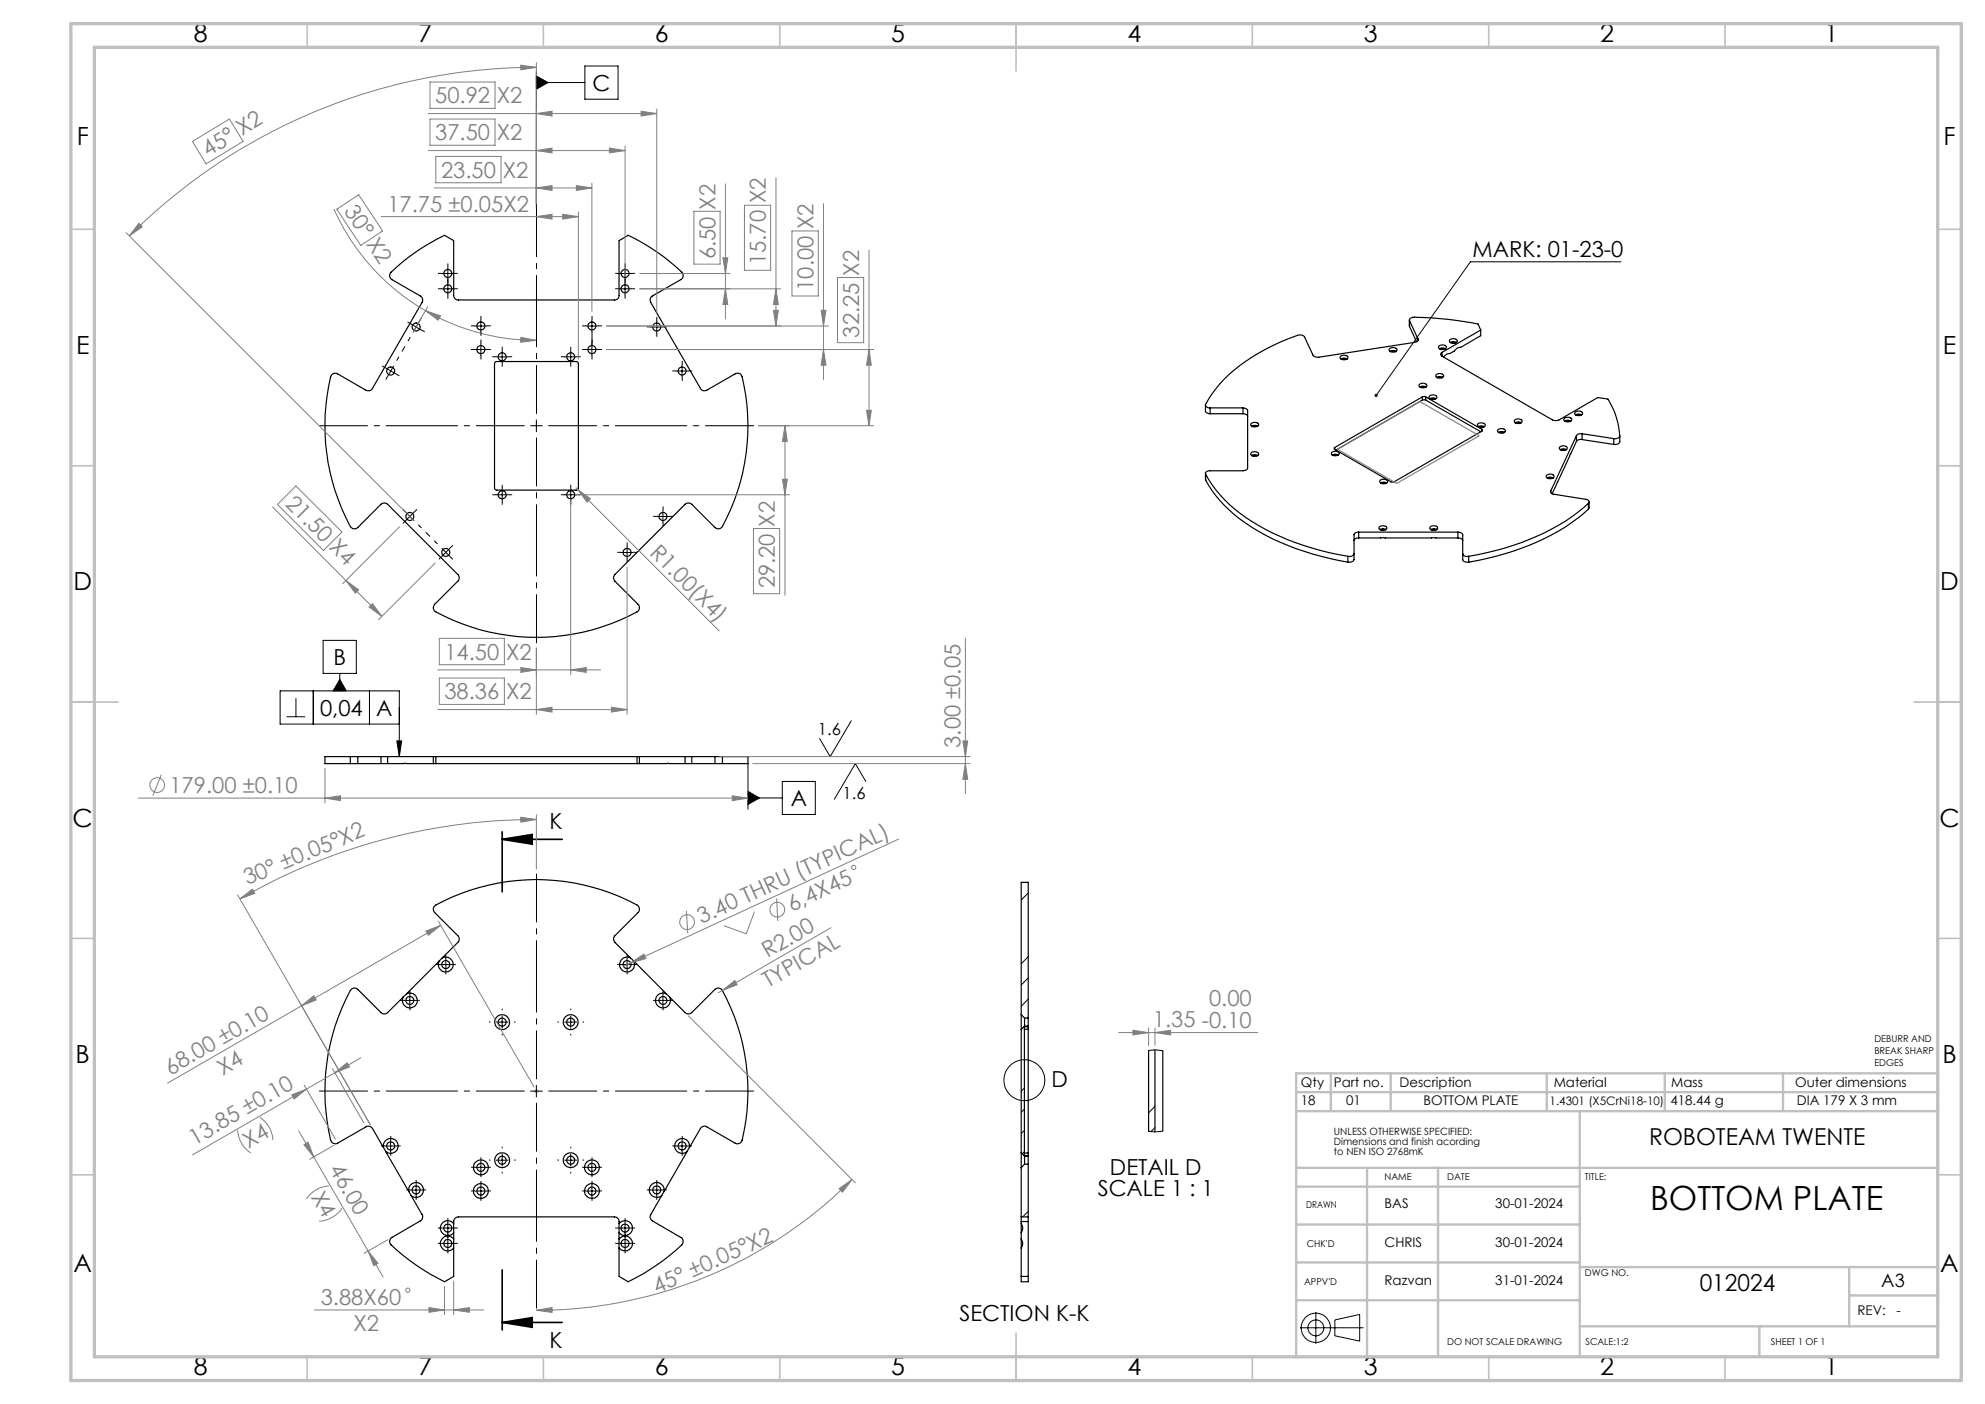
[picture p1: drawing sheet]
<svg xmlns="http://www.w3.org/2000/svg" width="420mm" height="297mm" viewBox="0 0 420 297" stroke-linecap="round" stroke-linejoin="round" font-family="sans-serif">
<g fill="none" stroke="#000" stroke-width=".25">
<path d="M82.6 57.7a43.1 43.1 0 0 1 11.5-7.9l1.9 1.1v11.6a.97 .97 0 0 0 1 1h33a.96 .96 0 0 0 1-1v-11.6l1.9-1.1a38.5 38.5 0 0 1 11.6 8.2v.6l-.2 .4-6.3 3.6a1 1 0 0 0-.3 1.4l10.5 18.2a.94 .94 0 0 0 1.3 .3l6-3.4a.98 .98 0 0 1 1.5 .6 44.4 44.4 0 0 1-4.3 31.8l-.6 .4-.7-.2-5-5a1.02 1.02 0 0 0-1.4 0l-14.9 14.8a1.02 1.02 0 0 0 0 1.4l4.9 4.9a1.01 1.01 0 0 1-.2 1.6 44.3 44.3 0 0 1-42.9-.3l-.2-.6 .3-.7 4.9-4.9a1.02 1.02 0 0 0 0-1.4l-14.9-14.8a1.02 1.02 0 0 0-1.4 0l-4.9 4.9a1.01 1.01 0 0 1-1.6-.2 44.8 44.8 0 0 1-4-31.9l.5-.5h.6l6.2 3.5a.97 .97 0 0 0 1.4-.3l10.5-18.2a1 1 0 0 0-.4-1.4l-6-3.4-.3-.4-.2-.4zM104.7 76.7l.3-.2h17l.2 .1 .2 .3v26.4l-.2 .3-17.2 .1-.3-.2zM283.6 75.4a1.1 1.1 0 0 1 1.6 .2 .96 .96 0 0 1-1.7 0zM283.7 75.9l.5-.1 .8 .1M283.8 76h1.1M294 73.8a.96 .96 0 0 1 1.6 .3 1.02 1.02 0 0 1-1.7-.1zM294.1 74.3l.5-.1 .8 .1M294.2 74.4h1.1M298.2 67.7v1.4M298.2 67.8a.77 .77 0 0 1 1-.7 75.2 75.2 0 0 1 13.5 1.4l.6 1.3M298.2 67.8l1.8 3.9M298.2 67.8v1.3"/>
<path d="M298.2 69.1l1.5 3.2M300 71.7a.64 .64 0 0 1-.7 .7l-20.3 3.2a1.22 1.22 0 0 1-1.2-.5l-1.8-3.8a1.4 1.4 0 0 0-1.5-.4 39.9 39.9 0 0 0-16.4 10.3 14.5 14.5 0 0 0-3 4.6l.5 .5h.4M300 71.7v.3M303.8 79.3a1.1 1.1 0 0 1 1.7 .1 .94 .94 0 0 1-.9 .6 .94 .94 0 0 1-.8-.5zM304 79.8l.4-.1 .9 .1M304.1 79.9h1.1M304.6 73.1a.94 .94 0 0 1 1.4 .5 1 1 0 0 1-1.6-.2zM304.7 73.8h1.1M305.1 74.5a.43 .43 0 0 0-.3 .4 .43 .43 0 0 0 .3 .4M305.1 75.3l23.5 13.6 .8 .1 .5-.2 8.2-4.7 2.1 .3a16.9 16.9 0 0 1 2.5 7.8M305.1 74.5v.8M305.8 73.7l-.5-.1-.7 .2"/>
<path d="M305.8 73.7l.1 .1M306.8 71.8a.9 .9 0 0 1 1.5 .4 .99 .99 0 0 1-1.6-.1zM306.8 72.5l.5-.2 .9 .2M307 72.5h1M313.3 69.8v1.2l-4.2 2.5a1.33 1.33 0 0 0-1.4 .8l-1 .5a1.51 1.51 0 0 0-1.2 .7M313.3 69.8l-8.2 4.7M255.1 85.7v1.4l.3 .3 .6 .1M256 86.3h7M256 86.3v1.2M256 87.5h7M263 86.3a.86 .86 0 0 1 1 .6v12.1a.86 .86 0 0 1-1 .6h-7a.73 .73 0 0 0-.9 .7 28.9 28.9 0 0 0 12.7 11.7 58.2 58.2 0 0 0 17.4 5.7M263 87.5a.89 .89 0 0 1 1 .6"/>
<path d="M263 86.3v1.2M264.7 89.6a1.1 1.1 0 0 1 1.6 .2 .96 .96 0 0 1-1.7 0zM264.7 95.8a1.1 1.1 0 0 1 1.6 .2 .96 .96 0 0 1-1.7 0zM264.8 96.3l.5-.1 .8 .1M264.8 90.2l.5-.2 .8 .2M264.9 96.4h1.1M264.9 90.2h1.1M281.7 95.7a1.14 1.14 0 0 1 1.7 .2 .96 .96 0 0 1-1.7 0zM281.9 96.3l.5-.2 .8 .2M282 96.3h1.1M282.4 94.6l-.1 .2 .1 .3M282.4 94.6v.5"/>
<path d="M300.3 81.4a.96 .96 0 0 1 1.6 .3 1.02 1.02 0 0 1-1.7-.2zM300.4 81.9l.5-.2 .8 .2M300.5 81.9h1.1M301 84h.7M301 84.6h.7M301 84l-18.6 10.6M301 84.6l-18.3 10.6M301 84v.6M301.7 84l11.8 6.8M301.7 84.6l11.6 6.7M301.7 84v.6M302.4 83.9a.96 .96 0 0 1 1.6 .2 1.02 1.02 0 0 1-1.7-.1z"/>
<path d="M302.5 84.3l.5-.1 .8 .1M302.6 84.4h1.1M312.8 89.6a.94 .94 0 0 1 1.5 .4 1 1 0 0 1-1.7-.1zM312.8 90.2l.5-.1 .8 .1M312.9 90.3h1.1M313.5 91.2l-18.7 10.8-.5-.1-11.9-6.8M313.5 90.8l.2 .1-.2 .3M313.5 90.8v.4M317 90.8a.9 .9 0 0 1 1.5 .5 1.02 1.02 0 0 1-1.7-.2zM317 91.5l.5-.2 .8 .2M317.1 91.5h1.1M320.6 88.8a.94 .94 0 0 1 1.5 .4 .99 .99 0 0 1-1.7-.1z"/>
<path d="M320.6 89.4l.5-.2 .8 .2M320.7 89.5h1.1M330 94.6a.96 .96 0 0 1 1.6 .3 1.04 1.04 0 0 1-1.7-.1zM330.1 95.1l.8-.2 .5 .2M330.2 95.2h1.1M331.1 88.4a.94 .94 0 0 1 1.5 .5 1.04 1.04 0 0 1-1.7-.1zM331.1 89.1l.4-.2 .9 .2M331.2 89.1h1.1M333.4 87.1a.91 .91 0 0 1 1.5 .4 1.04 1.04 0 0 1-1.7-.1zM333.4 87.8l.5-.2 .8 .2M333.4 87.8h1.2M333.6 93.4l-5.2 11.1"/>
<path d="M333.6 92.2l-5.5 11.7M333.6 92.2v1.2M334.8 91.8a1.2 1.2 0 0 0-1.2 .4M334.8 93a1.1 1.1 0 0 0-1.2 .4M334.8 91.8l6.7 1M334.8 91.8v1.2M334.8 93l6.7 1M341.5 92.8v1.2M342.7 92.2a1.02 1.02 0 0 1-1.2 .6M342.7 92.2v1.2a1.02 1.02 0 0 1-1.2 .6M255.1 101.4v.1M255.1 100.2v1.3"/>
<path d="M255.1 101.5a29.3 29.3 0 0 0 12.7 11.7 60.9 60.9 0 0 0 17.4 5.7M285.2 117.7v1.2M286.5 117.2a1.04 1.04 0 0 1-1.3 .5M287.5 112.6a.89 .89 0 0 0-1 .5v5.3a1.1 1.1 0 0 1-1.3 .5M287.5 113.8h21M287.5 113.8a.8 .8 0 0 0-1 .6M287.5 112.6h21M287.5 112.6v1.2M291.8 111.5a1.1 1.1 0 0 1 1.6 .2 .96 .96 0 0 1-1.7 0zM292 112l.7-.2 .6 .2M292 101.7a1.1 1.1 0 0 1 1.6 .1 .96 .96 0 0 1-1.7 0zM292.1 112.1h1.1"/>
<path d="M292.1 102.2l.8-.2 .5 .2M292.2 102.2h1.1M302.6 111.5a1.1 1.1 0 0 1 1.6 .2 .96 .96 0 0 1-1.7 0zM302.7 112l.8-.2 .5 .2M302.8 112.1h1.1M308.5 112.6a.98 .98 0 0 1 1 .5v5.3a1.02 1.02 0 0 0 1.3 .5M308.5 113.8a.88 .88 0 0 1 1 .6M308.5 112.6v1.2M309.5 117.2a.97 .97 0 0 0 1.3 .5M310.8 117.7v1.2M327.2 100.6a.96 .96 0 0 1 1.6 .3 1.04 1.04 0 0 1-1.7-.1zM327.3 101.1l.5-.2 .8 .2"/>
<path d="M327.4 101.2h1.1M328.1 103.9a.58 .58 0 0 0 .7 .7l6.7 1a.55 .55 0 0 1 .6 .2 .55 .55 0 0 1 0 .7M328.1 103.9v.3M336.1 106.5a46.3 46.3 0 0 1-21.5 10.4l-3.8 .8M336.1 107.7a47.2 47.2 0 0 1-21.5 10.4l-3.8 .8M336.1 106.5v1.2M336.2 106.2v1.3l-.1 .2M74.1 161.5h1.6M74.1 160.1h1.6M74.1 160.1h-5.3v1.4h5.3M74.1 160.1v1.4M75.7 161.5h4.9"/>
<path d="M75.7 160.1h4.9M75.7 160.1v1.4M80.6 161.5h1.4M80.6 160.1h1.4M80.6 160.1v1.4M82 161.5h9.7M82 160.1h9.7M82 160.1v1.4M91.7 161.5h.5M91.7 160.1h.5M91.7 160.1v1.4M92.2 161.5h42.6"/>
<path d="M92.2 160.1h42.6M92.2 160.1v1.4M134.8 161.5h.5M134.8 160.1h.5M134.8 160.1v1.4M135.3 161.5h9.7M135.3 160.1v1.4M135.3 160.1h9.7M145 161.5h1.4M145 160.1h1.4M145 160.1v1.4M146.4 161.5h4.9"/>
<path d="M146.4 160.1h4.9M146.4 160.1v1.4M151.3 161.5h1.6M151.3 160.1h1.6M151.3 160.1v1.4M152.9 160.1h5.4v1.4h-5.4M152.9 160.1v1.4M85.3 210.9l-3.3 3.3a1.02 1.02 0 0 1-1.4 0l-4.9-4.9a.99 .99 0 0 0-1.6 .2 43.9 43.9 0 0 0-3.9 32.1l.6 .3h.4l6.2-3.5a1 1 0 0 1 1.4 .3l2.3 4M86 210.3a1.58 1.58 0 0 1 2.3 1.2 1.58 1.58 0 0 1-1.9 1.7 1.58 1.58 0 0 1-1.1-2.3M86 210.3l-.7 .6M92.9 203.3l-6.9 7M93.6 202.6a1.57 1.57 0 0 1 2.3 1.2 1.57 1.57 0 0 1-1.8 1.8 1.57 1.57 0 0 1-1.2-2.3"/>
<path d="M93.6 202.6l-.7 .7M93.6 202.6l3.3-3.2a1.02 1.02 0 0 0 0-1.5l-4.9-4.9a.99 .99 0 0 1 .2-1.6 44.5 44.5 0 0 1 42.8 .2l.3 .6-.2 .7-5 5a1.02 1.02 0 0 0 0 1.5l3.3 3.2M133.4 202.6a1.58 1.58 0 0 0-2.3 1.2 1.58 1.58 0 0 0 1.9 1.8 1.58 1.58 0 0 0 1.1-2.3M133.4 202.6l.7 .7M134.1 203.3l6.9 7M141 210.3a1.57 1.57 0 0 0-2.3 1.1 1.57 1.57 0 0 0 1.8 1.8 1.57 1.57 0 0 0 1.2-2.3M141 210.3l.7 .6M141.7 210.9l3.3 3.3a1.02 1.02 0 0 0 1.4 0l4.9-4.9a.99 .99 0 0 1 1.6 .2 43.9 43.9 0 0 1 3.9 32.1l-.6 .3h-.4l-6.3-3.5a.97 .97 0 0 0-1.3 .3l-2.3 4M216.1 214.6v3.2M216.1 214.6v-27.9h1.5v28.7M216.1 217.8v26M216.1 214.6l.7 .8"/>
<path d="M216.7 217.7h.9M216.8 215.4v1.7M216.8 217.1h.8M216.8 215.4h.8M216.8 217.1l-.7 .7M217.6 215.4v1.7M217.6 217.2v.5M217.6 217.1v.1M217.6 217.7v26.2M217.6 217.2h-.9v27.2h.9M243 222.2v17.1M244.4 222.1v17.3"/>
<path d="M246 222.3v17M81.1 242.7a1.58 1.58 0 0 1 1.8-1.8 1.58 1.58 0 0 1 1.2 2.2 1.58 1.58 0 0 1-2.5 .5M81.1 242.7l.5 .9M81.6 243.6l4.9 8.5M86.5 252.1a1.57 1.57 0 0 1 1.7-1.9 1.57 1.57 0 0 1 1.3 2.2 1.57 1.57 0 0 1-2.5 .5M86.5 252.1l.5 .8M87 252.9l2.3 4a.97 .97 0 0 1-.4 1.4l-6 3.5a.98 .98 0 0 0-.1 1.5 46 46 0 0 0 11.3 7.8l1.9-1.1v-6M96 258.8a1.58 1.58 0 0 0-2.3-.2 1.58 1.58 0 0 0 0 2.4 1.58 1.58 0 0 0 2.3-.2M96 258.8v2M96 258.8a1.12 1.12 0 0 1 1-1.4h33a1.06 1.06 0 0 1 1 1.4M131 258.8a1.58 1.58 0 0 1 2.3-.2 1.58 1.58 0 0 1 0 2.4 1.58 1.58 0 0 1-2.3-.2M131 258.8v2"/>
<path d="M140 252.9l-2.3 4a.97 .97 0 0 0 .3 1.4l6 3.5a1.01 1.01 0 0 1 .3 1.5 47.1 47.1 0 0 1-11.4 7.8l-1.9-1.1v-6M140.5 252.1a1.59 1.59 0 0 0-1.7-2 1.59 1.59 0 0 0-1.3 2.3 1.59 1.59 0 0 0 2.5 .5M140.5 252.1l-.5 .8M145.4 243.6l-4.9 8.5M145.9 242.7a1.57 1.57 0 0 0-1.7-1.9 1.57 1.57 0 0 0-1.3 2.2 1.57 1.57 0 0 0 2.5 .6M145.9 242.7l-.5 .9M216.1 243.8v3.2M216.1 257.4v1M216.1 258.8a1.68 1.68 0 0 1 0 2M216.1 258.8v2M216.1 257.4h1.5M216.1 247v10.4"/>
<path d="M216.1 258.4v.4M216.1 243.8l.7 .8M216.1 258.4h1.5M216.7 243.9h.9M216.8 244.6v1.7M216.8 246.3l-.7 .7M216.8 246.3h.8M216.8 244.6h.8M217.6 244.6v1.7M217.6 243.9v.5M217.6 257.4v1M217.6 244.4v.2"/>
<path d="M217.6 246.3v11.1M217.6 258.4v12.7h-1.5v-7.1M96 262.1a1.58 1.58 0 0 0-2.3-.2 1.58 1.58 0 0 0 0 2.3 1.58 1.58 0 0 0 2.3-.2M96 262.1v1.9M96 260.8v1.3M131 262.1a1.58 1.58 0 0 1 2.3-.2 1.58 1.58 0 0 1 0 2.3 1.58 1.58 0 0 1-2.3-.2M131 262.1v1.9M131 260.8v1.3M216.1 262.1a1.68 1.68 0 0 1 0 1.9M216.1 262.1v1.9M216.1 260.8v1.3M216.1 270h1.5"/>
<circle cx="94.8" cy="57.9" r=".85"/>
<circle cx="132.3" cy="57.9" r=".85"/>
<circle cx="82.6" cy="78.5" r=".85"/>
<circle cx="88.1" cy="69.2" r=".85"/>
<circle cx="94.8" cy="61.1" r=".85"/>
<circle cx="101.7" cy="73.9" r=".86"/>
<circle cx="101.7" cy="69" r=".85"/>
<circle cx="106.2" cy="75.5" r=".86"/>
<circle cx="120.7" cy="75.5" r=".86"/>
<circle cx="125.2" cy="73.9" r=".85"/>
<circle cx="125.2" cy="69" r=".84"/>
<circle cx="132.3" cy="61.1" r=".85"/>
<circle cx="139" cy="69.2" r=".85"/>
<circle cx="144.3" cy="78.5" r=".84"/>
<circle cx="86.7" cy="109.3" r=".85"/>
<circle cx="94.3" cy="116.9" r=".85"/>
<circle cx="106.2" cy="104.7" r=".86"/>
<circle cx="120.7" cy="104.7" r=".86"/>
<circle cx="132.7" cy="116.9" r=".85"/>
<circle cx="140.3" cy="109.2" r=".84"/>
<circle cx="86.7" cy="211.6" r=".85"/>
<circle cx="94.3" cy="204" r=".85"/>
<circle cx="106.2" cy="216.2" r="1.57"/>
<circle cx="106.3" cy="216.2" r=".85"/>
<circle cx="120.7" cy="216.2" r="1.57"/>
<circle cx="120.8" cy="216.2" r=".85"/>
<circle cx="132.7" cy="204" r=".85"/>
<circle cx="140.3" cy="211.6" r=".84"/>
<circle cx="82.6" cy="242.4" r=".86"/>
<circle cx="88" cy="251.7" r=".86"/>
<circle cx="94.7" cy="259.8" r=".85"/>
<circle cx="101.7" cy="246.9" r="1.58"/>
<circle cx="101.7" cy="251.9" r="1.58"/>
<circle cx="101.7" cy="246.9" r=".85"/>
<circle cx="101.7" cy="251.9" r=".85"/>
<circle cx="106.2" cy="245.4" r="1.57"/>
<circle cx="106.3" cy="245.4" r=".85"/>
<circle cx="120.7" cy="245.4" r="1.57"/>
<circle cx="120.8" cy="245.4" r=".85"/>
<circle cx="125.3" cy="246.9" r=".84"/>
<circle cx="125.3" cy="252" r=".84"/>
<circle cx="125.3" cy="247" r="1.57"/>
<circle cx="125.3" cy="251.9" r="1.57"/>
<circle cx="132.2" cy="259.8" r=".85"/>
<circle cx="138.9" cy="251.7" r=".86"/>
<circle cx="144.3" cy="242.4" r=".85"/>
<circle cx="94.7" cy="263.1" r=".86"/>
<circle cx="132.2" cy="263.1" r=".86"/>
</g>
<g fill="none" stroke="#000" stroke-width=".21">
<path d="M113.5 17.5h10.3M113.5 15.1v29M113.5 16.1l2.5 1.4-2.5 1.4zM123.8 14h7v7h-7zM93.5 57.9h2.5M94.8 56.6v2.5M94.8 59.9v2.5M131 57.9h2.5M132.3 56.6v2.5M132.3 59.9v2.5M343 55.4h-31.9l-19.9 28.2M87 68.5l1.1 .7"/>
<path d="M88.1 69.2l1 .6M88.1 69.2l-.7 1.1M88.7 68.1l-.6 1.1M93.5 61.1h2.5M100.5 73.9h2.5M100.5 69h2.5M101.7 67.7v2.5M101.7 72.7v2.5M105 75.5h2.5M106.3 74.2v2.5M119.5 75.5h2.5M120.8 74.2v2.5"/>
<path d="M124 73.9h2.5M124 69h2.5M125.2 67.7v2.5M125.2 72.7v2.5M131 61.1h2.5M137.7 69.2h2.5M139 67.9v2.5M143.1 78.5h2.5M144.3 77.2v2.5M112.3 90.1h2.5M113.5 88.8v2.5M85.8 108.4l1.8 1.7"/>
<path d="M87.6 108.4l-1.8 1.7M105 104.7h2.5M106.3 103.4v2.5M119.5 104.7h2.5M120.8 103.4v2.5M131.4 116.9h2.5M132.7 115.6v2.5M139 109.3h2.5M140.3 108v2.5M68.4 135.5h7v6.9h-7zM60.6 151.6h4M62.6 147.7v3.9"/>
<path d="M66.3 146.2v7M71.9 143.7l1.4 2.5h-2.8zM71.9 142.4v3.8M78.2 146.2v7M84 156.7h1l-.5 3.4zM84.5 153.2h-25.2v-7h25.2v13.9M180.1 152.5l-4.5 7.6-2.2-3.9M158.3 167.4l2.4 1.4-2.4 1.4zM158.3 168.8h7.2M158.3 161.5v9.7M165.5 165.3h7v7h-7zM183.2 165.3l-2.2-3.8-4.5 7.6"/>
<path d="M217.6 188.9l-1.5 1.5M85.5 211.6h2.4M86.7 210.4v2.5M93.1 204h2.5M94.3 202.8v2.5M105 216.2h2.5M106.3 215v2.5M119.5 216.2h2.5M120.8 215v2.5M131.4 204h2.5M132.7 202.8v2.5M139 211.6h2.5"/>
<path d="M140.3 210.4v2.5M217.6 202.4l-1.5 1.5M217.6 206.9l-1.5 1.5M217.6 211.3l-1.5 1.6M112.3 230.8h2.5M113.5 229.6v2.5M216.7 230.1l-.6 .7M216.7 234.6l-.6 .7M216.7 239.1l-.6 .7M243 222.2l1.8-.1 1.2 .2M244.4 234l-1.4 1.4M244.4 238.5l-.9 .9"/>
<path d="M246 239.3l-1.3 .1-1.7-.1M81.4 242.4h2.5M82.7 241.2v2.5M86.8 251.7h2.5M88.1 250.5v2.5M93.5 259.8h2.5M94.8 258.5v2.6M100.5 246.9h2.5M100.5 252h2.5M101.7 245.7v2.5M101.7 250.7v2.5M105 245.4h2.5"/>
<path d="M106.3 244.2v2.5M119.5 245.4h2.5M120.8 244.2v2.5M124 246.9h2.5M124 252h2.5M125.2 245.7v2.5M125.2 250.7v2.5M131 259.8h2.5M132.3 258.5v2.6M137.7 251.7h2.5M139 250.5v2.5M143.1 242.4h2.5"/>
<path d="M144.3 241.2v2.5M216.7 243.6l-.4 .5M217.6 256.3l-1.2 1.1M93.5 263h2.5M94.8 261.8v2.5M131 263h2.5M132.3 261.8v2.5M278.4 277.5v6.8M282.4 279.2l5.3-1.1v5.6l-5.3-1.1zM275.1 280.9h13.4"/>
<circle cx="216.7" cy="228.5" r="4.3"/>
<circle cx="278.4" cy="280.9" r="1.69"/>
<circle cx="278.4" cy="280.9" r="3.1"/>
</g>
<g fill="none" stroke="#808080" stroke-width=".21">
<path d="M91 17.4h13.7v5.5h-13.7zM110.2 13.8l3.3 .4-3.3 .6zM113.5 13.2v29.9M113.5 14.2a121.7 121.7 0 0 0-86.1 35.7M40.7 29.9l7.8-4.7 2.9 4.7-7.8 4.8zM90.6 31.9h41.7M90.6 24h48.4M91 25.2h13.7v5.5h-13.7zM91.9 39.8h33.3M92.2 33.1h13.8v5.6h-13.8zM113.5 39.8l3.3-.5v1zM113.5 31.9l3.3-.6v1z"/>
<path d="M113.5 24l3.3-.5v1zM122 39.3l3.2 .5-3.2 .5zM125.2 38.8v27.1M128.9 31.3l3.4 .6-3.4 .4zM132.3 30.9v27.1M135.6 23.5l3.4 .5-3.4 .5zM139 23v43.1M153.5 38.9v28.5M164.2 37.6v31.4M26.7 49.2l60.8 60.8M29.4 47.2l.7 .8-2.7 1.9zM70.6 44.2a47.1 47.1 0 0 0 19.4 21.5"/>
<path d="M71.3 44.3l4.6-3.1 5.1 7.7-4.7 3zM80.6 45.8h41.8M113.5 45.8l3.3-.5v1.1zM119.1 45.3l3.3 .5-3.3 .6zM122.4 44.8v31.2M135.4 57.9h19.1M146.8 44.7h5.6v11.2h-5.6zM153 54.5h1l-.5 3.4zM157.5 43.4h5.6v13.8h-5.6zM167.6 48.9h5.5v13.7h-5.5zM174.2 43.1v37.2M177.2 58.7h5.5v13.8h-5.5z"/>
<path d="M183.9 52.9v37.2M90 65.7l3.2 1.1-.5 .9zM90 65.7a47.2 47.2 0 0 0 23.5 6.3M90.5 64.8l-3 5.3M110.2 71.4l3.3 .6-3.3 .4zM128.3 69h47M128.3 73.9h56.6M135.4 61.1h29.8M153.5 61.1l.5 3.3h-1zM163.7 65.6h1l-.5 3.4zM164.2 61.1l.5 3.3h-1zM173.7 65.6h1.1l-.6 3.4z"/>
<path d="M174.2 73.9l.6 3.4h-1.1zM183.9 73.9l.5 3.4h-1.1zM160.5 90.1h24.4M166.1 90.1l.5 3.3h-1zM166.1 90.1v35.8M183.3 86.8h1.1l-.5 3.3zM57.7 107.2l15.5 15.6M58.7 106.7l3.9-3.9 9.8 9.7-4 3.9zM84.5 111.4l-12 12.1M92.1 119.1l-12 12M120.8 105.7v37M121.7 104.7h45.4"/>
<path d="M121.9 103.2l.3 .3M122.2 103.5l2.7 2-.7 .7zM122.2 103.5l30 30M132.7 119.9v31.2M159.4 111.8h5.6v13.8h-5.6zM165.6 101.4h1l-.5 3.3zM73.2 122.8l7.6 7.6M73.2 122.8l2.7 2-.7 .7zM78.1 128.4l.7-.7 2 2.7zM93 135h13.7v5.6h-13.7zM113.5 137.1v14M204.3 135v32.9"/>
<path d="M92.6 150.1h40.1M92.6 141.7h34.5M93 143.4h13.7v5.6h-13.7zM110.2 141.2l3.3 .5-3.3 .5zM113.5 150.1l3.3-.5v1zM120.8 141.7l3.2-.5v1zM129.4 149.6l3.3 .5-3.3 .5zM203.7 156.7h1.1l-.5 3.4zM29.2 168.8h129.1M34.1 163.9l-1.8 4.4M68.8 168.8l3.2-.5v1.1zM68.8 162.5v7.4"/>
<path d="M110.2 172.9l3.3 .5-3.3 .5zM113.5 173.4a125.4 125.4 0 0 0-62.7 16.7M113.5 172.4v11.4M152.3 160.1h52.9M154.9 168.3l3.4 .5-3.4 .6zM158.3 162.5v7.4M159.2 161.5h46M190.1 177.5l-56.6 26.2M204.3 161.5l.5 3.3h-1.1zM50.3 189.3l28 48.6M50.8 190.1l2.6-2 .5 .9zM90.1 197l3.1-1.2-2.6 2z"/>
<path d="M92.7 194.9l20.3 35M93.2 195.8l-29.4 17M145.2 192.7l.3 4.7M159.6 192.8l-1.7 4.8-4.7-1.8M164.3 190l.3 4.8M175.8 196.2l-22.9 13.3M63.8 212.8l2.6-2.2 .5 .9zM63.8 212.8l-28.3 16.3M133.5 203.7l2.7-1.9 .5 1zM133.5 203.7l-1.6 .7M145.7 214.9l35.3 35.3M152.9 209.5l2.6-2.1 .5 .9z"/>
<path d="M152.9 209.5l-.9 .5M236.7 218.4h29.5M239.7 217.9l3.3 .5-3.3 .5zM243 217.4v3.8M244.4 218.4l3.3-.5v1zM244.4 217.4v3.7M50.3 239.1a6.4 6.4 0 0 0 2.8 4.8M55 236.4a6.2 6.2 0 0 1 2.7 4.8M61.7 231.6l3.1-1.2-2.6 2.1zM63.2 239.3l14.7 25.4M64.3 229.5l6.6 11.4M64.8 230.4l-24.1 13.9"/>
<path d="M70.3 226.1l6.6 11.4M70.8 226.9l2.6-2.1 .5 .9zM76.3 223.8l-11.5 6.6M64.3 242.1l.9-.5 1.2 3.2zM69.6 250.9a6.2 6.2 0 0 0-4.8 2.7M70.6 242.3l-5.1 2.9M72.4 255.6a6.2 6.2 0 0 1-4.9 2.7M177.6 251.5l2.7-2-2 2.7zM180.3 249.5a94.3 94.3 0 0 1-66.8 27.7M66.5 277.1h35.8M77.9 264.7l2.1 2.6-.9 .5zM77.9 264.7l3.2 5.5"/>
<path d="M82.1 262.3l-5.1 2.8M90.8 276.6l3.3 .5-3.3 .5zM94.1 272.1v6M96 277.1l3.3-.5v1zM96 271v7.1M113.5 277.2l3.3-.6v1z"/>
<circle cx="33.3" cy="166.1" r="1.55"/>
<circle cx="145.4" cy="195.1" r="1.55"/>
<circle cx="164.5" cy="192.4" r="1.55"/>
<circle cx="180.6" cy="183.5" r=".45"/>
<circle cx="86.3" cy="272.9" r=".44"/>
</g>
<path d="M106.3 177.5l6.3-1v2.1zM106.3 177.5h12.7M106.3 176v12.7M106.3 279.7l6.3-1v2.1zM106.3 268.6v12.7M106.3 279.7h12.7" fill="none" stroke="#000" stroke-width=".35"/>
<path d="M113 230.8h1M113.1 230.5l.7 .7M113.5 230.3v1M113.8 230.5l-.7 .7" fill="none" stroke="#c0c0c0" stroke-width=".21"/>
<g fill="none" stroke="#000" stroke-width=".21" stroke-dasharray="15.2 1.3 1.3 1.3" stroke-linecap="butt">
<path d="M93.5 57.8h-.8M94.8 59.8v-.8M94.8 56.6v-.9M94.8 59.1v.8M96 57.8h.9M131 57.8h-.8M132.3 56.6v-.9M132.3 59.1v.8M132.3 59.8v-.8M133.5 57.8h.9M81.6 77.8l-.7-.4M82.1 79.5l-.5 .8"/>
<path d="M82.7 78.5l1.1 .6M82.7 78.5l.6-1.1M82.7 78.5l-1.1-.7M82.7 78.5l-.6 1M83.8 79.1l.7 .4M87 68.5l-.8-.4M88.7 68.1l.4-.8M89.1 69.8l.8 .4M93.5 61.1h-.8M94.8 62.3v.9M96 61.1h.9M100.5 73.9h-.8"/>
<path d="M100.5 68.9h-.8M101.8 72.7v-.9M101.8 75.2v.8M101.8 67.7v-.9M101.8 70.2v.8M103 73.9h.9M103 68.9h.9M105 75.5h-.8M106.3 74.2v-.8M106.3 76.7v.9M107.5 75.5h.9M119.5 75.5h-.8"/>
<path d="M120.8 74.2v-.8M120.8 76.7v.9M122 75.5h.9M124 73.9h-.8M124 68.9h-.8M125.3 72.7v-.9M125.3 75.2v.8M125.3 67.7v-.9M125.3 70.2v3M126.5 73.9h.9M126.5 68.9h.9M131 61.1h-.8"/>
<path d="M132.3 62.3v.9M133.5 61.1h.9M137.7 69.2h-.8M139 67.9v-.8M139 70.4v.9M140.2 69.2h.9M143.1 78.5h-.9M144.3 77.2v-.8M144.3 79.7v.9M145.6 78.5h.8M85.8 108.4l-.6-.6M85.8 110.1l-.6 .6"/>
<path d="M87.6 108.4l.6-.6M93.5 117.7l-.7 .6M94.3 116.8l.9-.8M94.3 116.8l-.8-.8M94.3 116.8l-.8 .9M94.3 116.8l.9 .9M95.2 116l.6-.6M95.2 117.7l.6 .6M105 104.7h-.8M106.3 103.4v-.8M106.3 105.9v.9M107.5 104.7h.9"/>
<path d="M119.5 104.7h-.8M120.8 103.4v-.8M120.8 105.9v.9M122 104.7h.9M131.4 116.8h-.8M132.7 115.6v-.9M132.7 118.1v.8M133.9 116.8h.9M139 109.2h-.8M140.3 108v-.9M140.3 110.5v.8M141.5 109.2h.9"/>
<path d="M85.5 211.6h-.9M86.7 210.4v-.9M86.7 212.9v.8M88 211.6h.8M93.1 204h-.9M94.3 202.8v-.9M94.3 205.3v.8M95.6 204h.8M103.8 216.2h-.4M106.3 213.7v-.3M106.3 218.7v.3M108.8 216.2h.3"/>
<path d="M118.3 216.2h-.4M120.8 213.7v-.3M120.8 218.7v.3M123.3 216.2h.3M131.4 204h-.8M132.7 202.8v-.9M132.7 205.3v.8M133.9 204h.9M139 211.6h-.8M140.3 210.4v-.9M140.3 212.9v.8M141.5 211.6h.9"/>
<path d="M81.4 242.4h-.8M82.7 241.1v-.8M82.7 243.6v.9M83.9 242.4h.9M86.8 251.7h-.8M88.1 250.5v-.9M88.1 253v.8M89.3 251.7h.9M93.5 259.8h-.8M94.8 258.5v-.8M96 259.8h.9M100.5 246.9h-.8"/>
<path d="M100.5 251.9h-.8M101.8 245.7v-.9M101.8 248.2v.8M101.8 250.7v-.9M101.8 253.2v.8M103 246.9h.9M103 251.9h.9M103.8 245.4h-.4M106.3 242.9v-.3M106.3 247.9v.3M108.8 245.4h.3M118.3 245.4h-.4"/>
<path d="M120.8 242.9v-.3M120.8 247.9v.3M123.3 245.4h.3M124 246.9h-.8M124 251.9h-.8M125.3 245.7v-.9M125.3 248.2v.8M125.3 250.7v-.9M125.3 253.2v.8M126.5 246.9h.9M126.5 251.9h.9M131 259.8h-.8"/>
<path d="M132.3 258.5v-.8M133.5 259.8h.9M137.7 251.7h-.8M139 250.5v-.9M139 253v.8M140.2 251.7h.9M143.1 242.4h-.9M144.3 241.1v-.8M144.3 243.6v.9M145.6 242.4h.8M93.5 263h-.8M94.8 261v.9"/>
<path d="M94.8 261.8v-.9M94.8 264.3v.8M96 263h.9M131 263h-.8M132.3 261.8v-.9M132.3 264.3v.8M132.3 261v.9M133.5 263h.9"/>
</g>
<path d="M111 90.1h-43.5M113.5 87.6v-43.5M113.5 92.6v43.5M116 90.1h43.5M111 230.8h-43.5M113.5 228.3v-43.5M113.5 233.3v43.5M116 230.8h43.5" fill="none" stroke="#000" stroke-width=".21" stroke-dasharray="15.2 1.3 1.3 1.3" stroke-dashoffset="4.9" stroke-linecap="butt"/>
<path d="M86.8 71.3l-2.9 5M88.5 111l4.1 4.1" fill="none" stroke="#000" stroke-width=".21" stroke-dasharray="15.2 1.3 1.3 1.3" stroke-dashoffset="14.3" stroke-linecap="butt"/>
<path d="M283 95l17.4-10.1 12.6 7.3-17.5 10.1z" fill="none" stroke="#808080" stroke-width=".25"/>
<g fill="none" stroke="#c0c0c0" stroke-width=".35">
<path d="M65 5v5M115 5v5M165 5v5M215 5v10M265 5v5M315 5v5M365 5v5M15 48.5h5M410 48.5h5M15 98.5h5M410 98.5h5M15 148.5h10"/>
<path d="M405 148.5h10M15 198.5h5M410 198.5h5M15 248.5h5M410 248.5h5M65 287v5M115 287v5M165 287v5M215 282v10M265 287v5M315 287v5M365 287v5"/>
</g>
<g fill="none" stroke="#c0c0c0" stroke-width=".5">
<path d="M274.2 231h135.8M274.2 235.1h135.8M281.6 227v8.1M294.3 227v8.1M327.3 227v8.1M334.3 235.1v51.9M352.2 227v8.1M377.3 227v8.1M410 227h-135.8v60.2M274.2 247h135.8M274.2 251h60.1M274.2 259h60.1"/>
<path d="M289.2 247v40M304.3 247v40M274.2 267h60.1M274.2 275.1h60.1M334.3 268h75.7M391.3 268v12.6M391.3 274h18.7M334.3 280.6h75.7M372.3 280.6v6.4"/>
</g>
<path d="M15 5h400v287h-400zM20 10h390v277h-390z" fill="none" stroke="#c0c0c0" stroke-width=".7"/>
<g fill="#000">
<path d="M84 156.7h1l-.5 3.4zM71.9 143.7l1.4 2.5h-2.8zM158.3 167.4l2.4 1.4-2.4 1.4zM113.5 16.1l2.5 1.4-2.5 1.4z"/>
<path d="M106.3 177.5l6.3-1v2.1zM106.3 279.7l6.3-1v2.1z"/>
</g>
<g fill="#808080">
<path d="M133.5 203.7l2.7-1.9 .5 1z"/>
<path d="M152.9 209.5l2.6-2.1 .5 .9z"/>
<path d="M122.2 103.5l2.7 2-.7 .7z"/>
<path d="M78.1 128.4l.7-.7 2 2.7zM73.2 122.8l2.7 2-.7 .7z"/>
<path d="M129.4 149.6l3.3 .5-3.3 .5zM113.5 150.1l3.3-.5v1zM120.8 141.7l3.2-.5v1zM110.2 141.2l3.3 .5-3.3 .5zM119.1 45.3l3.3 .5-3.3 .6zM113.5 45.8l3.3-.5v1.1z"/>
<path d="M68.8 168.8l3.2-.5v1.1zM154.9 168.3l3.4 .5-3.4 .6zM113.5 39.8l3.3-.5v1zM122 39.3l3.2 .5-3.2 .5zM113.5 31.9l3.3-.6v1zM128.9 31.3l3.4 .6-3.4 .4zM113.5 24l3.3-.5v1zM135.6 23.5l3.4 .5-3.4 .5zM90.8 276.6l3.3 .5-3.3 .5zM96 277.1l3.3-.5v1z"/>
<path d="M110.2 172.9l3.3 .5-3.3 .5zM50.8 190.1l2.6-2 .5 .9z"/>
<path d="M113.5 277.2l3.3-.6v1zM177.6 251.5l2.7-2-2 2.7z"/>
<path d="M61.7 231.6l3.1-1.2-2.6 2.1zM70.8 226.9l2.6-2.1 .5 .9z"/>
<path d="M110.2 13.8l3.3 .4-3.3 .6zM29.4 47.2l.7 .8-2.7 1.9z"/>
<path d="M165.6 101.4h1l-.5 3.3zM166.1 90.1l.5 3.3h-1zM163.7 65.6h1l-.5 3.4zM164.2 61.1l.5 3.3h-1z"/>
<path d="M203.7 156.7h1.1l-.5 3.4zM204.3 161.5l.5 3.3h-1.1zM153 54.5h1l-.5 3.4zM153.5 61.1l.5 3.3h-1zM173.7 65.6h1.1l-.6 3.4zM174.2 73.9l.6 3.4h-1.1zM183.9 73.9l.5 3.4h-1.1zM183.3 86.8h1.1l-.5 3.3z"/>
<path d="M64.3 242.1l.9-.5 1.2 3.2zM77.9 264.7l2.1 2.6-.9 .5z"/>
<path d="M90 65.7l3.2 1.1-.5 .9zM110.2 71.4l3.3 .6-3.3 .4z"/>
<path d="M90.1 197l3.1-1.2-2.6 2zM63.8 212.8l2.6-2.2 .5 .9z"/>
</g>
<path d="M290.9 83.4a.34 .34 0 0 1 .5 0 .34 .34 0 0 1 0 .5 .34 .34 0 0 1-.4 0l.2-.3-.3 .3z" fill="#000"/>
<path d="M239.7 217.9l3.3 .5-3.3 .5zM244.4 218.4l3.3-.5v1z" fill="#808080"/>
<text font-size="7.1" x="349.1" y="256">BOTTOM PLATE</text>
<g font-size="5.3">
<text x="41" y="8.9">8</text>
<text x="88.5" y="8.9">7</text>
<text x="138.5" y="8.9">6</text>
<text x="188.5" y="8.9">5</text>
<text x="238.5" y="8.9">4</text>
<text x="288.5" y="8.9">3</text>
<text x="338.5" y="8.9">2</text>
<text x="386" y="8.9">1</text>
<text x="16.2" y="30.7">F</text>
<text x="411.2" y="30.7">F</text>
<text x="16.1" y="74.9">E</text>
<text x="411.1" y="74.9">E</text>
<text x="15.5" y="124.9">D</text>
<text x="410.5" y="124.9">D</text>
<text x="15.4" y="174.9">C</text>
<text x="410.4" y="174.9">C</text>
<text x="16" y="224.9">B</text>
<text x="411" y="224.9">B</text>
<text x="15.5" y="269.2">A</text>
<text x="410.5" y="269.2">A</text>
<text x="41" y="290.9">8</text>
<text x="88.5" y="290.9">7</text>
<text x="138.5" y="290.9">6</text>
<text x="188.5" y="290.9">5</text>
<text x="238.5" y="290.9">4</text>
<text x="288.5" y="290.9">3</text>
<text x="338.5" y="290.9">2</text>
<text x="386" y="290.9">1</text>
</g>
<g font-size="4.9">
<text x="348.9" y="242.3">ROBOTEAM TWENTE</text>
<text x="359.6" y="273">012024</text>
</g>
<g font-size="4.7" fill="#808080">
<text x="92.1" y="21.9">50.92</text>
<text x="105.1" y="21.9">X2</text>
<text x="92.1" y="29.7">37.50</text>
<text x="105.1" y="29.7">X2</text>
<text x="44" y="33.2" transform="rotate(-31 44 33.2)">45° X2</text>
<text x="93.3" y="37.6">23.50</text>
<text x="106.4" y="37.6">X2</text>
<text x="72.7" y="44.6" transform="rotate(56 72.7 44.6)">30° X2</text>
<text x="82" y="44.8">17.75 ±0.05X2</text>
<text x="151.4" y="44.3" transform="rotate(-90 151.4 44.3)">X2</text>
<text x="162.1" y="43" transform="rotate(-90 162.1 43)">X2</text>
<text x="172.1" y="48.5" transform="rotate(-90 172.1 48.5)">X2</text>
<text x="151.4" y="54.8" transform="rotate(-90 151.4 54.8)">6.50</text>
<text x="162.1" y="56.1" transform="rotate(-90 162.1 56.1)">15.70</text>
<text x="181.8" y="58.3" transform="rotate(-90 181.8 58.3)">X2</text>
<text x="172.1" y="61.5" transform="rotate(-90 172.1 61.5)">10.00</text>
<text x="181.8" y="71.4" transform="rotate(-90 181.8 71.4)">32.25</text>
<text x="60.2" y="106.7" transform="rotate(45 60.2 106.7)">21.50 X4</text>
<text x="164" y="111.4" transform="rotate(-90 164 111.4)">X2</text>
<text x="137.3" y="117.1" transform="rotate(45 137.3 117.1)">R1.00(X4)</text>
<text x="164" y="124.5" transform="rotate(-90 164 124.5)">29.20</text>
<text x="94" y="139.6">14.50</text>
<text x="107.1" y="139.6">X2</text>
<text x="94" y="148">38.36</text>
<text x="107.1" y="148">X2</text>
<text x="203.3" y="158.2" transform="rotate(-90 203.3 158.2)">3.00 ±0.05</text>
<text x="35.8" y="167.8">179.00 ±0.10</text>
<text x="52.3" y="187.3" transform="rotate(-23 52.3 187.3)">30° ±0.05°X2</text>
<text x="148.4" y="195.5" transform="rotate(-25 148.4 195.5)">3.40 THRU (TYPICAL)</text>
<text x="167.5" y="192.9" transform="rotate(-25 167.5 192.9)">6,4X45</text>
<text x="162.4" y="202.8" transform="rotate(-30 162.4 202.8)">R2.00</text>
<text x="162.5" y="209.1" transform="rotate(-30 162.5 209.1)">TYPICAL</text>
<text x="255.8" y="212.9">0.00</text>
<text x="243.9" y="217.3">1.35 -0.10</text>
<text x="36.1" y="227.5" transform="rotate(-30 36.1 227.5)">68.00 ±0.10</text>
<text x="47.1" y="227.5" transform="rotate(-30 47.1 227.5)">X4</text>
<text x="41.2" y="242.4" transform="rotate(-30 41.2 242.4)">13.85 ±0.10</text>
<text x="52.6" y="243" transform="rotate(-30 52.6 243)">X4</text>
<text x="69.6" y="247.3" transform="rotate(60 69.6 247.3)">46.00</text>
<text x="65.7" y="253.1" transform="rotate(60 65.7 253.1)">X4</text>
<text x="67.9" y="276">3.88X60</text>
<text x="138.9" y="273.7" transform="rotate(-24 138.9 273.7)">45° ±0.05°X2</text>
<text x="74.8" y="281.6">X2</text>
</g>
<g font-size="4.7">
<text x="125.4" y="19.2">C</text>
<text x="311.6" y="54.3">MARK: 01-23-0</text>
<text x="70.6" y="140.7">B</text>
<text x="67.7" y="151.4">0,04</text>
<text x="79.6" y="151.4">A</text>
<text x="167.3" y="170.5">A</text>
<text x="116.3" y="175.3">K</text>
<text x="222.5" y="229.8">D</text>
<text x="234.8" y="248.5">DETAIL D</text>
<text x="232.3" y="253">SCALE 1 : 1</text>
<text x="203" y="279.5">SECTION K-K</text>
<text x="116.3" y="285.1">K</text>
</g>
<text font-size="3.9" x="398.1" y="272.3">A3</text>
<g font-size="3.5">
<text x="173.1" y="155.5">1.6</text>
<text x="178.3" y="169.1">1.6</text>
</g>
<g font-size="2.8">
<text x="275.2" y="230">Qty</text>
<text x="275.2" y="233.8">18</text>
<text x="282.2" y="230">Part no.</text>
<text x="284.8" y="233.8">01</text>
<text x="296.1" y="230">Description</text>
<text x="301.2" y="233.8">BOTTOM PLATE</text>
<text x="328.7" y="230">Material</text>
<text x="353.4" y="233.8">418.44 g</text>
<text x="353.6" y="230">Mass</text>
<text x="379.8" y="230">Outer dimensions</text>
<text x="380.2" y="233.8">DIA 179 X 3 mm</text>
<text x="293" y="255.5">BAS</text>
<text x="316.4" y="255.5">30-01-2024</text>
<text x="293" y="263.8">CHRIS</text>
<text x="316.4" y="263.8">30-01-2024</text>
<text x="293" y="271.9">Razvan</text>
<text x="316.4" y="271.9">31-01-2024</text>
<text x="393" y="278.1">REV:</text>
<text x="401.3" y="278.1">-</text>
</g>
<text font-size="2.5" x="327.9" y="233.8">1.4301 (X5CrNi18-10)</text>
<g font-size="2.1">
<text x="282.2" y="240.1">UNLESS OTHERWISE SPECIFIED:</text>
<text x="282.2" y="242.2">Dimensions and finish acording</text>
<text x="282.2" y="244.3">to NEN ISO 2768mK</text>
</g>
<g font-size="2">
<text x="396.6" y="220.5">DEBURR AND</text>
<text x="396.6" y="223">BREAK SHARP</text>
<text x="396.6" y="225.5">EDGES</text>
<text x="293" y="249.5">NAME</text>
<text x="306.2" y="249.5">DATE</text>
<text x="335.4" y="249.5">TITLE:</text>
<text x="276.4" y="255.5">DRAWN</text>
<text x="276.5" y="263.8">CHK'D</text>
<text x="275.9" y="271.9">APPV'D</text>
<text x="335.4" y="270">DWG NO.</text>
<text x="306.2" y="284.5">DO NOT SCALE DRAWING</text>
<text x="335.5" y="284.5">SCALE:1:2</text>
<text x="374.7" y="284.5">SHEET 1 OF 1</text>
</g>
</svg>
